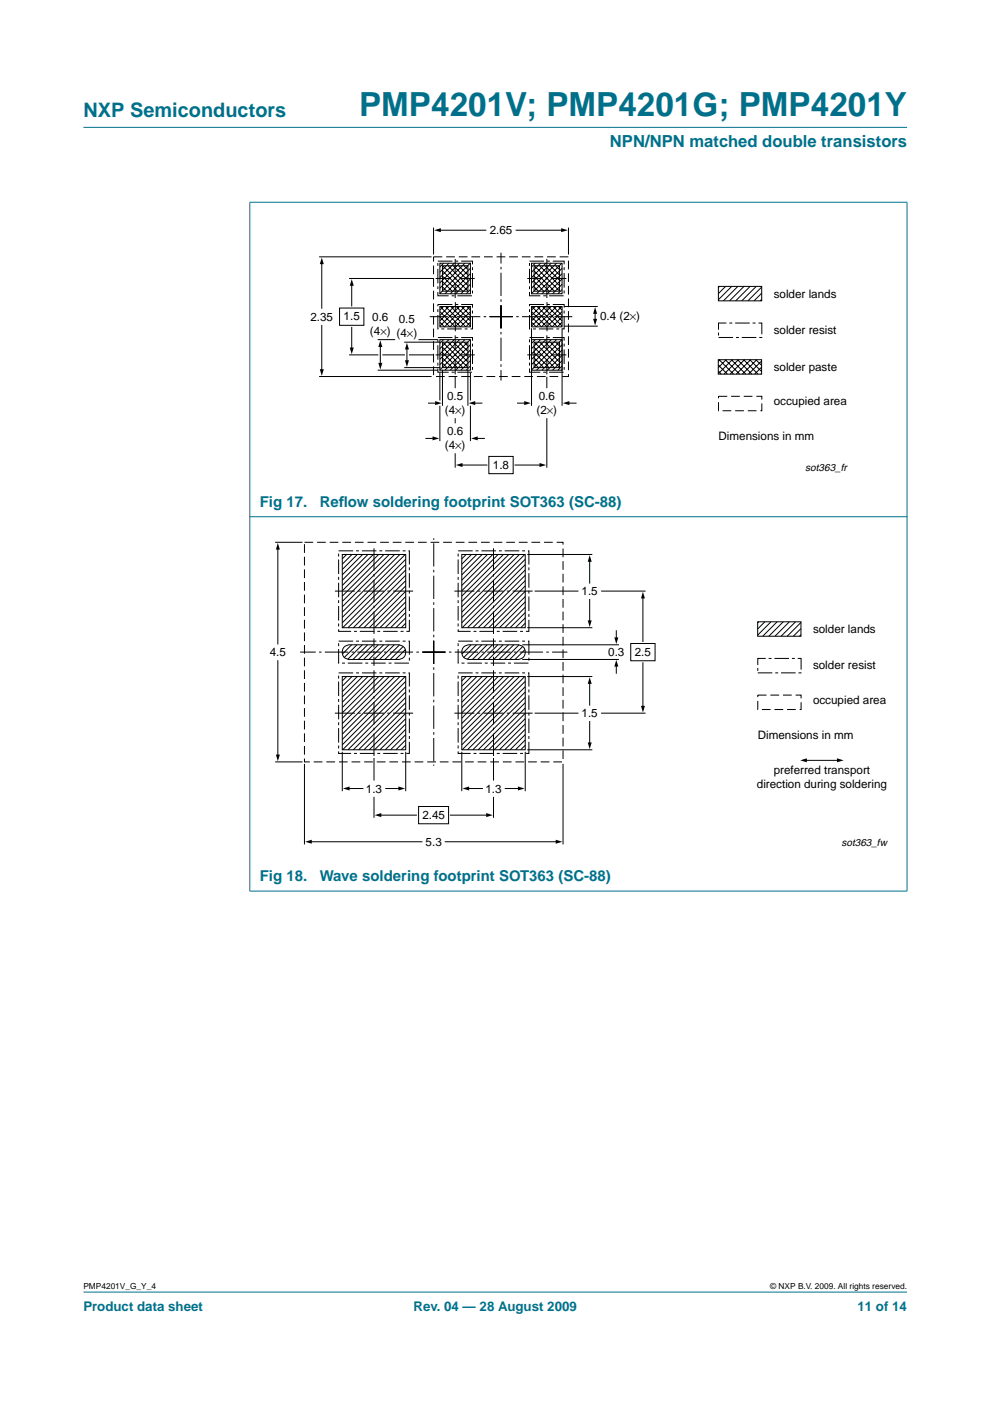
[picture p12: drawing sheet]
<svg xmlns="http://www.w3.org/2000/svg" width="210mm" height="297mm" viewBox="0 0 210 297" stroke-linecap="round" stroke-linejoin="round" font-family="sans-serif">
<g fill="#00708a" stroke="#00708a" stroke-width=".21">
<path d="M17.7 273.9h174.6z"/>
<path d="M17.7 27h174.6z"/>
<path d="M53 42.9v146z"/>
<path d="M192.3 42.9v146z"/>
<path d="M52.9 42.9h139.5z"/>
<path d="M52.9 109.6h139.5z"/>
<path d="M52.9 188.9h139.5z"/>
</g>
<g fill="none" stroke="#000" stroke-width=".21">
<path d="M67.7 54.5h23.8M68.2 55.7v9.7M74 59h17.9M91.9 48.2v5.8M93.2 48.8h9.8M93.3 55.8h6.4v6.5h-6.4zM93.8 58.5l3.2 3.2M93.8 59.6l2.1 2.1M93.8 56.3h5.4v5.4h-5.4zM93.8 57.4l4.3 4.3M93.9 56.3l5.3 5.3M94 55.8l-.7 .8"/>
<path d="M95 56.3l4.2 4.2M95.2 55.8l-1.9 1.9M96.1 56.3l3.1 3.1M96.3 55.8l-3 3M97.2 56.3l2 2M97.4 55.8l-4.1 4.2M98.4 56.3l.8 .8M98.6 55.8l-5.3 5.3M99.7 55.8l-6.5 6.5M99.7 56.9l-5.4 5.4M99.7 58l-4.2 4.3M99.7 59.1l-3.1 3.2"/>
<path d="M109.4 48.8h9.9M112.7 55.8h6.5v6.5h-6.5zM113.2 58.5l3.2 3.2M113.2 59.6l2.1 2.1M113.2 56.3h5.4v5.4h-5.4zM113.2 57.4l4.4 4.3M113.3 56.3l5.3 5.3M113.5 55.8l-.8 .8M114.4 56.3l4.2 4.2M114.6 55.8l-1.9 1.9M115.5 56.3l3.1 3.1M115.7 55.8l-3 3"/>
<path d="M116.7 56.3l1.9 2M116.9 55.8l-4.2 4.2M117.8 56.3l.8 .8M118 55.8l-5.3 5.3M119.1 55.8l-6.5 6.5M119.2 56.9l-5.4 5.4M119.2 58l-4.3 4.3M119.2 59.1l-3.2 3.2M120.5 48.2v5.8M67.7 79.8h23.8M68.2 69v9.6M72 65.3h5.2v3.7h-5.2z"/>
<path d="M74 75.2h6.2M74.6 60.3v4.6M74.6 69.4v4.6M80.1 78.5h12.7M80.1 72h3.7M80.6 73.2v4M81.1 75.2h4.8M85.7 77.9h7.7M85.7 72.5h7.7M86.3 73.8v2.9M86.7 75.2h5.2M88.7 72h4.1"/>
<path d="M93.3 65h6.4v4.3h-6.4zM93.3 72h6.4v6.5h-6.4zM93.3 66.1l3.2 3.2 3.2-3.2M93.3 79v5.9M93.3 65l4.3 4.3 2.1-2.1M93.8 74.7l3.2 3.2M93.8 75.8l2.1 2.1M93.8 77l.9 .9M93.8 60.8l.9 .9M93.8 72.5h5.4v5.4h-5.4zM93.8 73.6l4.3 4.3M93.8 78.4v7.6"/>
<path d="M93.9 72.5l5.3 5.3M94 65l-.7 .8M94 72l-.7 .8M94.4 65l4.4 4.3 .9-1M95 72.5l4.2 4.2M95.2 65l-1.9 1.9M95.2 72l-1.9 1.9M95.6 65l4.1 4.2M96.1 72.5l3.1 3.1M96.3 65l-3 3M96.3 72l-3 3M96.5 79.9v2.4"/>
<path d="M96.7 65l3 3M97.2 72.5l2 2M97.4 65l-4.1 4.2M97.4 72l-4.1 4.2M97.8 65l1.9 1.9M98.4 72.5l.8 .8M98.6 65l-4.4 4.3-.9-1M98.6 72l-5.3 5.3M99 65l.7 .8M99.2 78.4v7.6M99.7 65l-4.3 4.3-2.1-2.1M99.7 72l-6.5 6.5"/>
<path d="M99.7 73.1l-5.4 5.4M99.7 74.2l-4.2 4.3M99.7 75.3l-3.1 3.2M99.7 76.5l-2 2M99.7 77.6l-.8 .9M99.7 60.3l-2 2M99.7 61.4l-.8 .9M99.7 79v5.9M112.7 65h6.5v4.3h-6.5zM112.7 72h6.5v6.5h-6.5zM112.7 66.1l3.2 3.2 3.3-3.2M112.7 69.6v16.4"/>
<path d="M112.7 65l4.4 4.3M113.2 60.8l1 .9M113.2 74.7l3.2 3.2M113.2 75.8l2.1 2.1M113.2 77l1 .9M113.2 72.5h5.4v5.4h-5.4zM113.2 73.6l4.4 4.3M113.3 72.5l5.3 5.3M113.5 65l-.8 .8M113.5 72l-.8 .8M113.9 65l4.3 4.3 1-1M114.4 72.5l4.2 4.2"/>
<path d="M114.6 65l-1.9 1.9M114.6 72l-1.9 1.9M115 65l4.2 4.2M115.5 72.5l3.1 3.1M115.7 65l-3 3M115.7 72l-3 3M115.9 79.9v2.4M116.1 65l3.1 3M116.7 72.5l1.9 2M116.9 65l-4.2 4.2M116.9 72l-4.2 4.2M117.3 65l1.9 1.9"/>
<path d="M117.8 72.5l.8 .8M118 65l-4.3 4.3-1-1M118 72l-5.3 5.3M118.4 65l.8 .8M119.1 65l-4.3 4.3-2.1-2.1M119.1 72l-6.5 6.5M119.2 67.2l-2.1 2.1M119.2 60.3l-2 2M119.2 61.4l-.9 .9M119.2 73.1l-5.4 5.4M119.2 74.2l-4.3 4.3M119.2 75.3l-3.2 3.2"/>
<path d="M119.2 76.5l-2 2M119.2 77.6l-.9 .9M119.2 69.6v16.4M119.6 69.2h7.1M119.6 65h7.1M126.2 66.3v1.6M152.3 76.3h9.2v3h-9.2zM152.3 77.4l1.9 1.9M152.3 78.7l.6 .6M152.3 60.7h9.2v3.1h-9.2zM152.5 76.3l3 3M152.5 60.7l-.2 .3"/>
<path d="M152.7 76.3l-.4 .3M153.8 76.3l3 3M153.8 60.7l-1.5 1.6M154 76.3l-1.7 1.6M155.1 76.3l3 3M155.1 60.7l-2.8 2.9M155.3 76.3l-3 2.9M156.4 76.3l3 3M156.4 60.7l-3 3.1M156.6 76.3l-3.1 3M157.7 76.3l3 3M157.7 60.7l-3 3.1"/>
<path d="M157.9 76.3l-3.1 3M159 76.3l2.5 2.5M159 60.7l-3 3.1M159.2 76.3l-3.1 3M160.3 76.3l1.2 1.2M160.3 60.7l-3 3.1M160.5 76.3l-3.1 3M161.5 79.1l-.2 .2M161.5 77.8l-1.5 1.5M161.5 76.5l-2.8 2.8M161.5 63.5l-.3 .3M161.5 62.2l-1.6 1.6"/>
<path d="M161.5 60.9l-2.9 2.9M90.3 93h1.7M90.8 85.5h1.7M93.3 86v7.5M96.5 88.7v1M96.5 96.1v3.1M97.8 98.6h5.4M99.7 86v7.5M100.5 85.5h1.7M101 93h1.7M103.6 96.8h5.2v3.6h-5.2zM109.2 98.6h5.5"/>
<path d="M109.7 85.5h1.7M115.9 88.7v10.5M120.4 85.5h1.7M58.3 115h5.8M58.9 116.2v20.3M72.6 117.6h13.4v15.5h-13.4zM73.5 117.6l-.9 .9M74.6 117.6l-2 2M75.8 117.6l-3.2 3.1M76.9 117.6l-4.3 4.3M78 117.6l-5.4 5.4M79.1 117.6l-6.5 6.5"/>
<path d="M80.3 117.6l-7.7 7.7M81.4 117.6l-8.8 8.8M82.5 117.6l-9.9 9.9M83.7 117.6l-11.1 11.1M84.8 117.6l-12.2 12.2M85.9 117.6l-13.3 13.3M86 118.6l-13.4 13.4M86 119.7l-13.4 13.4M97.9 117.6h13.5v15.5h-13.5zM98.8 117.6l-.9 .9M100 117.6l-2.1 2M101.1 117.6l-3.2 3.1"/>
<path d="M102.2 117.6l-4.3 4.3M103.4 117.6l-5.5 5.4M104.5 117.6l-6.6 6.5M105.6 117.6l-7.7 7.7M106.7 117.6l-8.8 8.8M107.9 117.6l-10 9.9M109 117.6l-11.1 11.1M110.1 117.6l-12.2 12.2M111.3 117.6l-13.4 13.3M111.4 118.6l-13.5 13.4M111.4 119.7l-13.4 13.4M111.8 117.6h13.8"/>
<path d="M125 118.8v4.8M73 137.2l.3-.3 .8-.2h10.4a1.56 1.56 0 0 1 1.5 1.6 1.56 1.56 0 0 1-1.5 1.5h-10.4a1.55 1.55 0 0 1-1.5-.9 1.55 1.55 0 0 1 .4-1.7zM74.6 136.7l-2 2M75.7 136.7l-2.7 2.7M76.8 136.7l-3.1 3.1M77.9 136.7l-3.1 3.1M79.1 136.7l-3.1 3.1M80.2 136.7l-3.1 3.1M81.3 136.7l-3.1 3.1M82.5 136.7l-3.2 3.1M83.6 136.7l-3.1 3.1M84.7 136.7l-3.1 3.1"/>
<path d="M85.5 137.1l-2.8 2.7M86 137.7l-2.1 2.1M86 129.9l-3.2 3.2M86 120.8l-12.2 12.3M86 122l-11.1 11.1M86 123.1l-10 10M86 124.2l-8.8 8.9M86 125.4l-7.7 7.7M86 126.5l-6.6 6.6M86 127.6l-5.4 5.5M86 128.7l-4.3 4.4M86 131l-2.1 2.1"/>
<path d="M86 132.1l-.9 1M98.3 137.2l.4-.3 .8-.2h10.3a1.56 1.56 0 0 1 1.6 1.6 1.56 1.56 0 0 1-1.6 1.5h-10.4a1.55 1.55 0 0 1-1.4-.9 1.55 1.55 0 0 1 .3-1.7zM99.9 136.7l-2 2M101 136.7l-2.7 2.7M102.2 136.7l-3.1 3.1M103.3 136.7l-3.1 3.1M104.4 136.7l-3.1 3.1M105.5 136.7l-3.1 3.1M106.7 136.7l-3.1 3.1M107.8 136.7l-3.1 3.1M108.9 136.7l-3.1 3.1M110.1 136.7l-3.2 3.1"/>
<path d="M110.7 139.8h20.5M110.7 136.7h20.5M110.8 137.1l-2.7 2.7M111.3 137.7l-2.1 2.1M111.4 125.4l-7.8 7.7M111.4 120.8l-12.3 12.3M111.4 122l-11.2 11.1M111.4 123.1l-10 10M111.4 124.2l-8.9 8.9M111.4 126.5l-6.6 6.6M111.4 127.6l-5.5 5.5M111.4 128.7l-4.4 4.4"/>
<path d="M111.4 129.9l-3.2 3.2M111.4 131l-2.1 2.1M111.4 132.1l-1 1M111.8 133.1h13.8M113.3 125.3h9.3M125 127.1v4.7M127.4 125.3h9.5M130.7 133.7v1.7M133.7 136.4h5.2v3.7h-5.2zM136.3 126.6v9.4M160.6 131.8h9.2v3.1h-9.2zM160.9 131.8l-.3 .3"/>
<path d="M162.2 131.8l-1.6 1.6M163.5 131.8l-2.9 2.9M164.8 131.8l-3.1 3.1M166.1 131.8l-3.1 3.1M167.4 131.8l-3.1 3.1M168.7 131.8l-3.1 3.1M169.8 134.6l-.3 .3M169.8 133.3l-1.6 1.6M169.8 132l-2.9 2.9M58.9 140.1v20.2M72.6 143.4h13.4v15.6h-13.4zM72.6 159.4v8.3"/>
<path d="M73.5 143.4l-.9 1M74.6 143.4l-2 2.1M75.8 143.4l-3.2 3.2M76.9 143.4l-4.3 4.4M78 143.4l-5.4 5.5M79.1 143.4l-6.5 6.6M80.3 143.4l-7.7 7.7M81.4 143.4l-8.8 8.9M82.5 143.4l-9.9 10M83.7 143.4l-11.1 11.1M84.8 143.4l-12.2 12.3M85.9 143.4l-13.3 13.4"/>
<path d="M86 154.6l-4.3 4.4M86 144.5l-13.4 13.4M86 145.6l-13.4 13.4M86 146.7l-12.2 12.3M86 147.9l-11.1 11.1M86 149l-10 10M86 150.1l-8.8 8.9M86 151.2l-7.7 7.8M86 152.4l-6.6 6.6M86 153.5l-5.4 5.5M86 155.8l-3.2 3.2M86 156.9l-2.1 2.1"/>
<path d="M86 158l-.9 1M86 159.4v8.3M97.9 143.4h13.5v15.6h-13.5zM97.9 159.4v8.3M98.8 143.4l-.9 1M100 143.4l-2.1 2.1M101.1 143.4l-3.2 3.2M102.2 143.4l-4.3 4.4M103.4 143.4l-5.5 5.5M104.5 143.4l-6.6 6.6M105.6 143.4l-7.7 7.7M106.7 143.4l-8.8 8.9"/>
<path d="M107.9 143.4l-10 10M109 143.4l-11.1 11.1M110.1 143.4l-12.2 12.3M111.3 143.4l-13.4 13.4M111.4 144.5l-13.5 13.4M111.4 145.6l-13.4 13.4M111.4 146.7l-12.3 12.3M111.4 147.9l-11.2 11.1M111.4 149l-10 10M111.4 150.1l-8.9 8.9M111.4 151.2l-7.8 7.8M111.4 152.4l-6.6 6.6"/>
<path d="M111.4 153.5l-5.5 5.5M111.4 154.6l-4.4 4.4M111.4 155.8l-3.2 3.2M111.4 156.9l-2.1 2.1M111.4 158l-1 1M111.4 159.4v8.3M111.8 159h13.8M111.8 143.4h13.8M113.3 151.2h9.3M125 144.7v4.8M125 153v4.7M127.4 151.2h9.5"/>
<path d="M130.7 141v1.7M136.3 140.5v9.4M58.3 161.5h5.8M64.6 162v17M65.8 178.5h23.7M73.8 167.2h3.1M79.3 160.7v4.8M79.3 168.9v4.5M80.6 172.8h7.7M81.8 167.2h3M88.8 171h6.3v3.7h-6.3zM94.4 178.5h23.7"/>
<path d="M95.5 172.8h7.9M99.2 167.2h3.1M104.6 160.7v4.8M104.6 168.9v4.5M107.1 167.2h3M119.4 162v17M170.5 161.2h7.2"/>
</g>
<g fill="none" stroke="#000" stroke-width=".21" stroke-dasharray="3.1 .6 .6 .6" stroke-linecap="butt">
<path d="M92.8 55.4h7.4v7.3h-7.4zM112.3 55.4h7.3v7.3h-7.3zM92.8 64.6h7.4v5.1h-7.4zM92.8 71.6h7.4v7.3h-7.4zM112.3 64.6h7.3v5.1h-7.3zM112.3 71.6h7.3v7.3h-7.3zM152.3 68.5h9.2v3.1h-9.2zM71.8 116.8h15v17.1h-15zM97.1 116.8h15v17.1h-15zM71.8 135.9h15v4.7h-15zM97.1 135.9h15v4.7h-15zM160.7 139.6h9.2v3.1h-9.2z"/>
<path d="M71.8 142.7h15v17h-15zM97.1 142.7h15v17h-15z"/>
</g>
<path d="M91.9 54.5h28.6v25.3h-28.6zM152.3 84h9.2v3.1h-9.2zM64.6 115h54.8v46.5h-54.8zM160.7 147.4h9.2v3h-9.2z" fill="none" stroke="#000" stroke-width=".21" stroke-dasharray="1.9 .8" stroke-linecap="butt"/>
<g fill="#000">
<path d="M68.2 54.6l.5 1.4h-.9zM92.1 48.8l1.4-.4v.8zM119 48.4l1.4 .4-1.4 .4zM67.8 78.3h.9l-.5 1.4zM74.6 59.2l.4 1.4h-.8zM74.2 73.7h.8l-.4 1.4zM80.6 72.2l.5 1.4h-.9zM80.2 76.9h.9l-.5 1.4zM86.3 72.7l.4 1.4h-.8zM85.9 76.4h.8l-.4 1.4zM126.2 65.1l.4 1.4h-.8zM125.8 67.6h.8l-.4 1.4z"/>
<path d="M91.7 92.5l1.4 .5-1.4 .4zM92.3 85l1.4 .5-1.4 .4zM96.7 98.6l1.4-.4v.8zM99.3 85.5l1.5-.5v.9zM99.9 93l1.4-.5v.9zM111.1 85l1.5 .5-1.5 .4zM114.4 98.2l1.4 .4-1.4 .4zM119.3 85.5l1.4-.5v.9zM58.9 115.1l.4 1.4h-.8zM125 117.7l.5 1.4h-.9zM124.6 131.5h.9l-.5 1.4zM130.3 135.1h.8l-.4 1.5z"/>
<path d="M136.3 125.5l.4 1.4h-.8zM58.5 160h.8l-.4 1.4zM125 143.6l.5 1.4h-.9zM124.6 157.4h.9l-.5 1.4zM130.7 139.9l.4 1.4h-.8zM135.9 149.7h.8l-.4 1.4zM64.7 178.5l1.4-.5v.9zM72.7 167.2l1.4-.5v.9zM79.4 172.8l1.4-.4v.8zM84.5 166.7l1.4 .5-1.4 .4zM98.1 167.2l1.4-.5v.9zM103.1 172.4l1.4 .4-1.4 .4z"/>
<path d="M109.8 166.7l1.4 .5-1.4 .4zM117.8 178l1.4 .5-1.4 .4zM169.7 161.2l1.4-.4v.8zM177.5 160.8l1.4 .4-1.4 .4z"/>
</g>
<path d="M103.8 67.1h17.5M106.2 64.7v16M106.2 69.6v-16M108.7 67.1h-17.6M89.5 138.3h30.8M92 135.8v26.6M94.5 138.3h-30.9M92 140.8v-26.7" fill="none" stroke="#000" stroke-width=".21" stroke-dasharray="4.9 .7 .5 .7" stroke-linecap="butt"/>
<path d="M96.5 64.1v6.1M116 64.1v6.1" fill="none" stroke="#000" stroke-width=".21" stroke-dasharray="2.1 .7 .5 .7" stroke-linecap="butt"/>
<path d="M96.5 54.9v8.3M100.7 59h-8.3M115.9 54.9v8.3M120.1 59h-8.3M96.5 71.1v8.3M100.7 75.2h-8.3M115.9 71.1v8.3M120.1 75.2h-8.3" fill="none" stroke="#000" stroke-width=".21" stroke-dasharray="3.2 .7 .5 .7" stroke-linecap="butt"/>
<path d="M79.3 116.2v18.2M104.6 116.2v18.2M79.3 142.1v18.2M104.6 142.1v18.2" fill="none" stroke="#000" stroke-width=".21" stroke-dasharray="4.8 .7 .5 .7" stroke-linecap="butt"/>
<path d="M71 125.3h16.6M96.3 125.3h16.6M71 151.2h16.6M96.3 151.2h16.6" fill="none" stroke="#000" stroke-width=".21" stroke-dasharray="4.2 .7 .5 .7" stroke-linecap="butt"/>
<path d="M79.3 135.4v5.8M104.6 135.4v5.8" fill="none" stroke="#000" stroke-width=".21" stroke-dasharray="1.9 .7 .5 .7" stroke-linecap="butt"/>
<text font-size="7.1" fill="#00708a" x="76.1" y="24.7">PMP4201V; PMP4201G; PMP4201Y</text>
<text font-size="4.2" fill="#00708a" x="17.7" y="24.9">NXP Semiconductors</text>
<text font-size="3.5" fill="#00708a" x="129.3" y="31.1">NPN/NPN matched double transistors</text>
<g font-size="3.2" fill="#00708a">
<text x="55.1" y="107.4">Fig 17.</text>
<text x="67.8" y="107.4">Ref</text>
<text x="71.8" y="107.4">low soldering footprint SOT363 (SC-88)</text>
<text x="55.1" y="186.8">Fig 18.</text>
<text x="67.8" y="186.8">Wave soldering footprint SOT363 (SC-88)</text>
</g>
<g font-size="2.8" fill="#00708a">
<text x="17.7" y="278">Product data sheet</text>
<text x="87.7" y="278">Rev. 04 — 28 August 2009</text>
<text x="181.8" y="278">11 of 14</text>
</g>
<g font-size="2.5">
<text x="103.8" y="49.7">2.65</text>
<text x="164.1" y="63.1">solder lands</text>
<text x="65.8" y="68">2.35</text>
<text x="72.9" y="67.9">1.5</text>
<text x="78.4" y="71">(4×) (4×)</text>
<text x="78.9" y="68">0.6</text>
<text x="84.6" y="68.5">0.5</text>
<text x="127.2" y="67.8">0.4 (2×)</text>
<text x="164.1" y="70.8">solder resist</text>
<text x="164.1" y="78.6">solder paste</text>
<text x="94.3" y="87.8">(4×)</text>
<text x="94.8" y="84.8">0.5</text>
<text x="113.8" y="87.8">(2×)</text>
<text x="114.2" y="84.8">0.6</text>
<text x="164.1" y="86">occupied area</text>
<text x="94.3" y="95.2">(4×)</text>
<text x="94.8" y="92.2">0.6</text>
<text x="152.3" y="93.3">Dimensions in mm</text>
<text x="104.5" y="99.4">1.8</text>
<text x="123.3" y="126.2">1.5</text>
<text x="172.4" y="134.2">solder lands</text>
<text x="57.2" y="139.1">4.5</text>
<text x="129" y="139.1">0.3</text>
<text x="134.6" y="139">2.5</text>
<text x="172.4" y="141.9">solder resist</text>
<text x="172.4" y="149.3">occupied area</text>
<text x="123.3" y="152.1">1.5</text>
<text x="160.7" y="156.7">Dimensions in mm</text>
<text x="160.5" y="167.1">direction during soldering</text>
<text x="164" y="164.1">preferred transport</text>
<text x="77.6" y="168.1">1.3</text>
<text x="89.6" y="173.6">2.45</text>
<text x="102.9" y="168.1">1.3</text>
<text x="90.2" y="179.3">5.3</text>
</g>
<g font-size="2.2">
<text x="170.7" y="100">sot363_fr</text>
<text x="178.4" y="179.4">sot363_fw</text>
</g>
<g font-size="1.8">
<text x="17.7" y="273.4">PMP4201V_G_Y_4</text>
<text x="163.3" y="273.4">© NXP B.V. 2009. All rights reserved.</text>
</g>
</svg>
